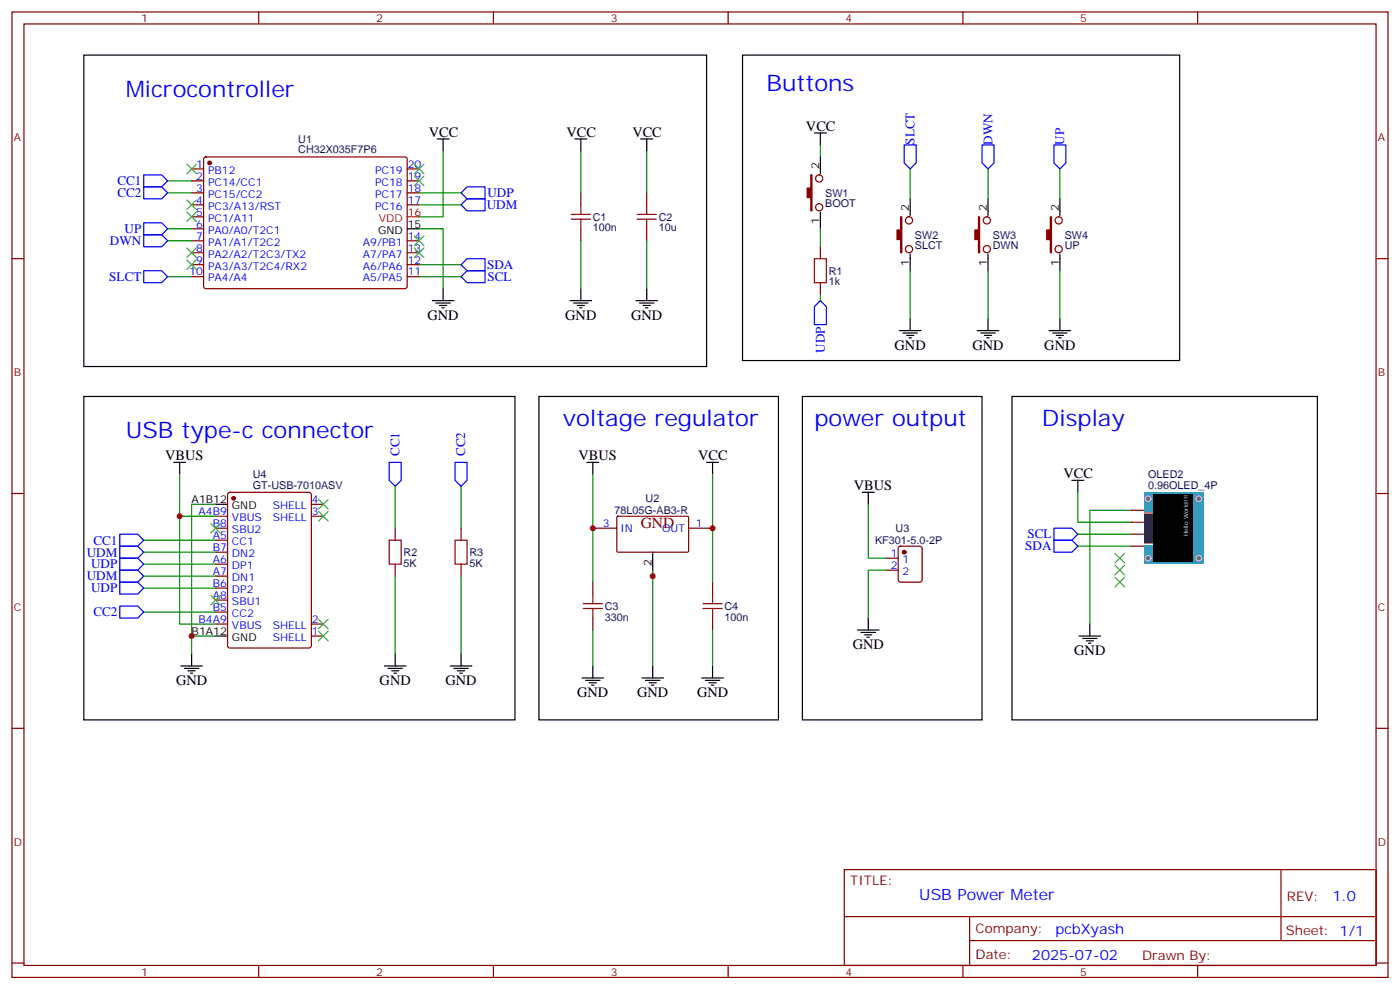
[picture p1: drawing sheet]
<svg xmlns="http://www.w3.org/2000/svg" width="412mm" height="292mm" viewBox="0 0 412 292" stroke-linecap="round" stroke-linejoin="round" font-family="sans-serif">
<g fill="none" stroke="#870000" stroke-width=".35">
<path d="M3.5 3.5h405.4v284.4h-405.4zM7.1 7.1h398.2v277.2h-398.2zM76.2 3.5v3.6M145.3 3.5v3.6M214.5 3.5v3.6M283.6 3.5v3.6M352.8 3.5v3.6M56.4 49.7h3.6M56.4 53.3h3.6M56.4 56.8h3.6M60.2 46.4l.5-.2 58.8 .1 .4 .6v37.7l-.7 .4h-58.8l-.4-.7v-37.4zM119.9 49.7h3.6"/>
<path d="M119.9 53.3h3.6M119.9 56.8h3.6M171.1 56.8v3.5M190.5 56.8v3.5M3.5 76.2h3.6M56.4 60.3h3.6M56.4 63.9h3.6M56.4 67.4h3.6M56.4 70.9h3.6M56.4 74.4h3.6M56.4 78h3.6M119.9 60.3h3.6"/>
<path d="M119.9 70.9h3.6M119.9 74.4h3.6M119.9 78h3.6M171.1 67.4v3.5M190.5 67.4v3.5M241.7 72.7v3.5M405.3 76.2h3.6M56.4 81.5h3.6M119.9 81.5h3.6M241.7 83.3v3.5M3.5 145.3h3.6M63.5 152h3.5"/>
<path d="M63.5 159.1h3.5M63.5 155.6h3.5M67.3 145.2l.4-.2h23.3l.7 .4v44.7l-.4 .7-23.6 .1-.6-.5-.1-44.7zM91.7 148.5h3.5M91.7 152h3.5M116.4 155.6v3.5M135.8 155.6v3.5M174.6 155.6h7.1M181.7 152.2l.3-.2 20.7 .1 .1 .3v10.1l-.3 .1h-20.6l-.2-.3zM202.8 155.6h7.1M333.4 157.3h3.5M333.4 153.8h3.5"/>
<path d="M333.4 150.3h3.5M405.3 145.3h3.6M63.5 176.7h3.5M63.5 173.2h3.5M63.5 169.7h3.5M63.5 166.2h3.5M63.5 162.6h3.5M116.4 166.2v3.5M135.8 166.2v3.5M174.6 171.4v3.6M209.9 171.4v3.6M261.1 164.4h3.5"/>
<path d="M261.1 167.9h3.5M264.8 161.1l.5-.2h5.6l.7 .4v9.4l-.4 .7h-5.9l-.7-.4v-9.4zM333.4 160.9h3.5M63.5 183.8h3.5M63.5 180.3h3.5M91.7 183.8h3.5M91.7 187.3h3.5M174.6 182v3.6M209.9 182v3.6M3.5 214.5h3.6M405.3 214.5h3.6M248.7 256.1h156.6v28.2h-156.6z"/>
<path d="M377.3 256.1v20.9M248.7 270h156.5M285.6 277h119.6M285.6 270v14.1M3.5 283.6h3.6M76.2 284.3v3.6M145.3 284.3v3.6M214.5 284.3v3.6M283.6 284.3v3.6M352.8 284.3v3.6M405.3 283.6h3.6"/>
<circle cx="241.3" cy="52.6" r="1.06"/>
<circle cx="241.3" cy="61" r="1.06"/>
<circle cx="267.8" cy="64.9" r="1.06"/>
<circle cx="267.8" cy="73.4" r="1.06"/>
<circle cx="290.7" cy="64.9" r="1.06"/>
<circle cx="290.7" cy="73.4" r="1.06"/>
<circle cx="311.9" cy="64.9" r="1.06"/>
<circle cx="311.9" cy="73.4" r="1.06"/>
</g>
<g fill="#870000" stroke="#870000" stroke-width=".35">
<path d="M238.8 51.5h.4v10.6h-.4v-3.9h-1v-2.8h1z"/>
<path d="M265.3 63.9h.3v10.5h-.3v-3.8h-1.1v-2.9h1.1z"/>
<path d="M288.2 63.9h.4v10.5h-.4v-3.8h-1v-2.9h1z"/>
<path d="M309.4 63.9h.3v10.5h-.3v-3.8h-1.1v-2.9h1.1z"/>
<circle cx="61.7" cy="48" r=".53"/>
<circle cx="68.8" cy="146.8" r=".53"/>
<circle cx="266.3" cy="162.6" r=".53"/>
</g>
<g fill="none" stroke="#000" stroke-width=".35">
<path d="M24.7 16.2h183.4v91.8h-183.4zM218.7 16.2h128.8v90h-128.8zM239.9 39.2h3.5M241.7 39.2v3.5M128.8 40.9h3.5M130.5 40.9v3.6M169.3 40.9h3.6M171.1 40.9v3.6M188.7 40.9h3.6M190.5 40.9v3.6M241.7 46.2v5M268.1 58.6v4.9"/>
<path d="M291 58.6v4.9M312.2 58.6v4.9M119.9 67.4h3.6M241.7 62.4v5M268.1 74.8v4.9M291 74.8v4.9M312.2 74.8v4.9M127.4 88.5h6.3M128.4 89.3h4.2M129.5 90h2.1M130.2 90.7h.7M130.5 85v3.5"/>
<path d="M167.9 88.5h6.4M169 89.3h4.2M170 90h2.2M170.7 90.7h.7M171.1 85v3.5M187.3 88.5h6.4M188.4 89.3h4.2M189.4 90h2.2M190.1 90.7h.8M190.5 85v3.5M264.9 97.4h6.4M266 98.1h4.2"/>
<path d="M267.1 98.8h2.1M267.8 99.5h.7M268.1 93.8v3.6M287.9 97.4h6.3M288.9 98.1h4.3M290 98.8h2.1M290.7 99.5h.7M291 93.8v3.6M309 97.4h6.4M310.1 98.1h4.2M311.1 98.8h2.2M311.9 99.5h.7"/>
<path d="M312.2 93.8v3.6M24.7 116.8h127v95.2h-127zM158.7 116.8h70.6v95.2h-70.6zM236.4 116.8h52.9v95.2h-52.9zM298.1 116.8h90v95.2h-90zM51.2 136.2h3.5M52.9 136.2v3.5M172.9 136.2h3.5M174.6 136.2v3.5M208.1 136.2h3.6M209.9 136.2v3.5M63.5 148.5h3.5"/>
<path d="M254 145h3.5M255.8 145v3.5M315.7 141.5h3.6M317.5 141.5v3.5M192.3 162.6v7.1M53.3 196.1h6.3M54.3 196.8h4.3M55.4 197.6h2.1M56.1 198.3h.7M56.4 192.6v3.5M63.5 187.3h3.5M113.2 196.1h6.4"/>
<path d="M114.3 196.8h4.2M115.4 197.6h2.1M116.1 198.3h.7M116.4 192.6v3.5M132.6 196.1h6.4M133.7 196.8h4.2M134.8 197.6h2.1M135.5 198.3h.7M135.8 192.6v3.5M171.4 199.7h6.4M174.6 196.1v3.6M189.1 199.7h6.3"/>
<path d="M192.3 196.1v3.6M206.7 199.7h6.4M209.9 196.1v3.6M252.6 185.6h6.3M253.6 186.3h4.3M254.7 187h2.1M255.4 187.7h.7M255.8 182v3.6M317.9 187.3h6.3M318.9 188h4.2M320 188.7h2.1M320.7 189.4h.7"/>
<path d="M321 183.8v3.5M172.5 200.4h4.2M173.6 201.1h2.1M174.3 201.8h.7M190.1 200.4h4.3M191.2 201.1h2.1M191.9 201.8h.7M207.8 200.4h4.2M208.8 201.1h2.2M209.5 201.8h.8"/>
</g>
<path d="M119.9 63.9h3.6" fill="none" stroke="#f00" stroke-width=".35"/>
<g fill="none" stroke="#00f" stroke-width=".35">
<path d="M42.3 51.5h5.3l1.8 1.8-1.8 1.7h-5.3zM42.3 55h5.3l1.8 1.8-1.8 1.8h-5.3zM135.8 56.8l1.8-1.8h5.3v3.6h-5.3zM266.3 42.7h3.6v5.3l-1.8 1.7-1.8-1.7zM289.3 42.7h3.5v5.3l-1.8 1.7-1.7-1.7zM310.4 42.7h3.6v5.3l-1.8 1.7-1.8-1.7zM42.3 65.6h5.3l1.8 1.8-1.8 1.7h-5.3zM42.3 69.1h5.3l1.8 1.8-1.8 1.8h-5.3zM42.3 79.7h5.3l1.8 1.8-1.8 1.8h-5.3zM135.8 60.3l1.8-1.7h5.3v3.5h-5.3zM135.8 78l1.8-1.8h5.3v3.5h-5.3zM135.8 81.5l1.8-1.8h5.3v3.6h-5.3z"/>
<path d="M241.7 88.5l1.7 1.8v5.3h-3.5v-5.3zM114.7 136.2h3.5v5.3l-1.8 1.7-1.7-1.7zM134.1 136.2h3.5v5.3l-1.8 1.7-1.7-1.7zM35.3 157.3h5.3l1.7 1.8-1.7 1.8h-5.3zM310.4 155.6h5.3l1.8 1.7-1.8 1.8h-5.3zM310.4 159.1h5.3l1.8 1.8-1.8 1.7h-5.3zM35.3 160.9h5.3l1.7 1.7-1.7 1.8h-5.3zM35.3 164.4h5.3l1.7 1.8-1.7 1.7h-5.3zM35.3 167.9h5.3l1.7 1.8-1.7 1.7h-5.3zM35.3 171.4h5.3l1.7 1.8-1.7 1.8h-5.3zM35.3 178.5h5.3l1.7 1.8-1.7 1.7h-5.3z"/>
</g>
<g fill="none" stroke="#008700" stroke-width=".35">
<path d="M49.4 56.8h7M49.4 53.3h7M123.5 56.8h12.3M130.5 44.5v19.4h-7M171.1 44.5v12.3M190.5 44.5v12.3M241.7 42.7v3.5M268.1 49.7v8.9M291 49.7v8.9M312.2 49.7v8.9M49.4 67.4h7M49.4 70.9h7"/>
<path d="M123.5 67.4h7v17.6M123.5 78h12.3M123.5 60.3h12.3M171.1 70.9v14.1M190.5 70.9v14.1M241.7 67.4v5.3M268.1 79.7v14.1M291 79.7v14.1M312.2 79.7v14.1M49.4 81.5h7M123.5 81.5h12.3M241.7 86.8v1.7"/>
<path d="M52.9 139.7v12.3h10.6M174.6 139.7v31.7M209.9 139.7v31.7M42.3 159.1h21.2M52.9 152v31.8h10.6M63.5 148.5h-7.1v38.8M116.4 143.2v12.4M135.8 143.2v12.4M255.8 148.5v15.9h5.3M317.5 145v8.8h15.9M317.5 157.3h15.9M333.4 150.3h-12.4v33.5"/>
<path d="M42.3 173.2h21.2M42.3 169.7h21.2M42.3 166.2h21.2M42.3 162.6h21.2M116.4 169.7v22.9M135.8 169.7v22.9M192.3 167.9v28.2M261.1 167.9h-5.3v14.1M317.5 160.9h15.9M42.3 180.3h21.2M63.5 187.3h-7.1v5.3M174.6 185.6v10.5"/>
<path d="M209.9 185.6v10.5"/>
</g>
<g fill="none" stroke="#a10000" stroke-width=".35">
<path d="M168.3 64.6h5.6M168.3 63.1h5.6M171.1 60.3v2.8M171.1 64.6v2.8M187.7 64.6h5.6M187.7 63.1h5.6M190.5 60.3v2.8M190.5 64.6v2.8M239.9 76.2h3.5v7.1h-3.5zM114.7 159.1h3.5v7.1h-3.5zM134.1 159.1h3.5v7.1h-3.5zM171.8 179.2h5.6"/>
<path d="M171.8 177.8h5.6M174.6 175v2.8M174.6 179.2v2.8M207.1 179.2h5.6M207.1 177.8h5.6M209.9 175v2.8M209.9 179.2v2.8"/>
</g>
<g fill="none" stroke="#3c3" stroke-width=".35">
<path d="M55 48.3l2.9 2.9M55 58.9l2.9 2.8M57.9 48.3l-2.9 2.9M57.9 58.9l-2.9 2.8M122.1 48.3l2.8 2.9M122.1 51.9l2.8 2.8M124.9 48.3l-2.8 2.9M124.9 51.9l-2.8 2.8M55 62.4l2.9 2.9M55 73l2.9 2.8M55 76.6l2.9 2.8M57.9 62.4l-2.9 2.9"/>
<path d="M57.9 73l-2.9 2.8M57.9 76.6l-2.9 2.8M122.1 69.5l2.8 2.8M122.1 73l2.8 2.8M124.9 69.5l-2.8 2.8M124.9 73l-2.8 2.8M62.1 154.2l2.8 2.8M64.9 154.2l-2.8 2.8M93.8 147.1l2.9 2.8M93.8 150.6l2.9 2.9M96.7 147.1l-2.9 2.8M96.7 150.6l-2.9 2.9"/>
<path d="M62.1 175.3l2.8 2.9M64.9 175.3l-2.8 2.9M328.4 163l2.9 2.8M328.4 166.5l2.9 2.8M328.4 170l2.9 2.9M331.3 163l-2.9 2.8M331.3 166.5l-2.9 2.8M331.3 170l-2.9 2.9M93.8 182.4l2.9 2.8M93.8 185.9l2.9 2.8M96.7 182.4l-2.9 2.8M96.7 185.9l-2.9 2.8"/>
</g>
<path d="M336.9 145h17.6v21.2h-17.6z" fill="#39f"/>
<g fill="#666" stroke="#ccc" stroke-width=".35">
<circle cx="338.2" cy="146.9" r=".81"/>
<circle cx="338.2" cy="164.4" r=".81"/>
<circle cx="353.1" cy="146.9" r=".81"/>
<circle cx="353.1" cy="164.4" r=".81"/>
</g>
<path d="M336.9 150.8h2.8v9.5h-2.8z" fill="#fff"/>
<g fill="#fc0">
<path d="M336.9 150.9h2.8v.4h-2.8z"/>
<path d="M336.9 159.8h2.8v.5h-2.8z"/>
</g>
<path d="M336.9 151.4h2.8v8.3h-2.8z" fill="#333"/>
<path d="M339.7 145.7h11.7v19.8h-11.7z" fill="#000"/>
<g fill="#c00">
<circle cx="52.9" cy="152" r=".88"/>
<circle cx="56.4" cy="187.3" r=".88"/>
<circle cx="174.6" cy="155.6" r=".88"/>
<circle cx="192.3" cy="169.7" r=".88"/>
<circle cx="209.9" cy="155.6" r=".88"/>
</g>
<g font-size="6.7" fill="#00f">
<text x="37" y="28.6">Microcontroller</text>
<text x="225.8" y="26.8">Buttons</text>
<text x="165.8" y="125.6">voltage regulator</text>
<text x="239.9" y="125.6">power output</text>
<text x="306.9" y="125.6">Display</text>
<text x="37" y="129.1">USB type-c connector</text>
</g>
<text font-size="4.6" fill="#800" x="188.7" y="155.6">GND</text>
<text font-size="4.6" fill="#00f" x="270.8" y="265.1">USB Power Meter</text>
<g font-size="4.2">
<text x="126.3" y="40.2">VCC</text>
<text x="166.9" y="40.2">VCC</text>
<text x="186.3" y="40.2">VCC</text>
<text x="237.4" y="38.5">VCC</text>
<text x="125.9" y="94.2">GND</text>
<text x="166.5" y="94.2">GND</text>
<text x="185.9" y="94.2">GND</text>
<text x="263.5" y="103">GND</text>
<text x="286.5" y="103">GND</text>
<text x="307.6" y="103">GND</text>
<text x="48.7" y="135.5">VBUS</text>
<text x="170.4" y="135.5">VBUS</text>
<text x="205.7" y="135.5">VCC</text>
<text x="313.3" y="140.8">VCC</text>
<text x="251.5" y="144.3">VBUS</text>
<text x="251.2" y="191.2">GND</text>
<text x="316.4" y="193">GND</text>
<text x="51.9" y="201.8">GND</text>
<text x="111.8" y="201.8">GND</text>
<text x="131.2" y="201.8">GND</text>
<text x="170" y="205.3">GND</text>
<text x="187.7" y="205.3">GND</text>
<text x="205.3" y="205.3">GND</text>
</g>
<g font-size="4.2" fill="#00f">
<text x="392.5" y="265.4">1.0</text>
<text x="310.9" y="274.9">pcbXyash</text>
<text x="304" y="282.7">2025-07-02</text>
</g>
<g font-size="3.9" fill="#00f">
<text x="269.4" y="42.6" transform="rotate(-90 269.4 42.6)">SLCT</text>
<text x="292.3" y="42.6" transform="rotate(-90 292.3 42.6)">DWN</text>
<text x="313.5" y="42.6" transform="rotate(-90 313.5 42.6)">UP</text>
<text x="34.6" y="54.5">CC1</text>
<text x="34.6" y="58">CC2</text>
<text x="143.6" y="58.1">UDP</text>
<text x="143.4" y="61.6">UDM</text>
<text x="36.7" y="68.6">UP</text>
<text x="32.4" y="72.2">DWN</text>
<text x="32.2" y="82.7">SLCT</text>
<text x="143.5" y="79.3">SDA</text>
<text x="143.6" y="82.8">SCL</text>
<text x="242.9" y="103.8" transform="rotate(-90 242.9 103.8)">UDP</text>
<text x="117.7" y="134.3" transform="rotate(-90 117.7 134.3)">CC1</text>
<text x="137.1" y="134.3" transform="rotate(-90 137.1 134.3)">CC2</text>
<text x="27.5" y="160.4">CC1</text>
<text x="302.7" y="158.6">SCL</text>
<text x="25.5" y="163.9">UDM</text>
<text x="26.8" y="167.4">UDP</text>
<text x="302" y="162.1">SDA</text>
<text x="25.5" y="171">UDM</text>
<text x="26.8" y="174.5">UDP</text>
<text x="27.5" y="181.5">CC2</text>
</g>
<g font-size="3.9" fill="#800">
<text x="250.5" y="260.7">TITLE:</text>
<text x="379.1" y="265.4">REV:</text>
<text x="287.4" y="274.9">Company:</text>
<text x="378.7" y="275.5">Sheet: 1/1</text>
<text x="287.4" y="282.6">Date:</text>
<text x="336.4" y="282.7">Drawn By:</text>
</g>
<g font-size="3.2" fill="#800">
<text x="41.6" y="6.5">1</text>
<text x="110.8" y="6.5">2</text>
<text x="179.9" y="6.5">3</text>
<text x="249.1" y="6.5">4</text>
<text x="318.2" y="6.5">5</text>
<text x="4.1" y="41.6">A</text>
<text x="405.9" y="41.6">A</text>
<text x="4.1" y="110.8">B</text>
<text x="405.9" y="110.8">B</text>
<text x="4.1" y="179.9">C</text>
<text x="405.9" y="179.9">C</text>
<text x="4.1" y="249.1">D</text>
<text x="405.9" y="249.1">D</text>
<text x="41.6" y="287.3">1</text>
<text x="110.8" y="287.3">2</text>
<text x="179.9" y="287.3">3</text>
<text x="249.1" y="287.3">4</text>
<text x="318.2" y="287.3">5</text>
</g>
<g font-size="3.2" fill="#000080">
<text x="87.9" y="42">U1</text>
<text x="87.9" y="45.2">CH32X035F7P6</text>
<text x="243.1" y="58">SW1</text>
<text x="174.6" y="65">C1</text>
<text x="194" y="65">C2</text>
<text x="243.1" y="60.9">BOOT</text>
<text x="174.6" y="68.2">100n</text>
<text x="194" y="68.2">10u</text>
<text x="269.5" y="70.3">SW2</text>
<text x="292.5" y="70.3">SW3</text>
<text x="313.6" y="70.3">SW4</text>
<text x="269.5" y="73.3">SLCT</text>
<text x="292.5" y="73.3">DWN</text>
<text x="313.6" y="73.3">UP</text>
<text x="244.1" y="80.9">R1</text>
<text x="244.1" y="84">1k</text>
<text x="74.5" y="143.9">GT-USB-7010ASV</text>
<text x="74.5" y="140.8">U4</text>
<text x="338.2" y="143.9">0.96OLED_4P</text>
<text x="338.2" y="140.8">OLED2</text>
<text x="190.2" y="147.8">U2</text>
<text x="181" y="151.4">78L05G-AB3-R</text>
<text x="257.8" y="160.3">KF301-5.0-2P</text>
<text x="263.8" y="156.7">U3</text>
<text x="118.9" y="167">5K</text>
<text x="118.9" y="163.8">R2</text>
<text x="138.3" y="167">5K</text>
<text x="138.3" y="163.8">R3</text>
<text x="178.2" y="179.6">C3</text>
<text x="213.4" y="179.6">C4</text>
<text x="178.2" y="182.9">330n</text>
<text x="213.4" y="182.9">100n</text>
</g>
<g font-size="3.2" fill="#00f">
<text x="57.8" y="49.4">1</text>
<text x="57.8" y="52.9">2</text>
<text x="61.3" y="51.2">PB12</text>
<text x="110.5" y="51.2">PC19</text>
<text x="120.1" y="52.9">19</text>
<text x="120.1" y="49.4">20</text>
<text x="57.8" y="56.4">3</text>
<text x="57.8" y="60">4</text>
<text x="61.3" y="54.7">PC14/CC1</text>
<text x="61.3" y="58.2">PC15/CC2</text>
<text x="110.5" y="58.2">PC17</text>
<text x="110.5" y="54.7">PC18</text>
<text x="120.1" y="60">17</text>
<text x="120.1" y="56.4">18</text>
<text x="57.8" y="63.5">5</text>
<text x="61.3" y="61.7">PC3/A13/RST</text>
<text x="61.3" y="65.3">PC1/A11</text>
<text x="110.5" y="61.7">PC16</text>
<text x="57.8" y="67">6</text>
<text x="57.8" y="70.6">7</text>
<text x="61.3" y="68.8">PA0/A0/T2C1</text>
<text x="120.1" y="70.6">14</text>
<text x="57.8" y="74.1">8</text>
<text x="57.8" y="77.6">9</text>
<text x="61.3" y="72.3">PA1/A1/T2C2</text>
<text x="61.3" y="75.8">PA2/A2/T2C3/TX2</text>
<text x="106.9" y="72.3">A9/PB1</text>
<text x="106.9" y="75.8">A7/PA7</text>
<text x="120.1" y="77.6">12</text>
<text x="120.1" y="74.1">13</text>
<text x="55.8" y="81.1">10</text>
<text x="61.3" y="79.4">PA3/A3/T2C4/RX2</text>
<text x="61.3" y="82.9">PA4/A4</text>
<text x="106.9" y="82.9">A5/PA5</text>
<text x="106.9" y="79.4">A6/PA6</text>
<text x="120.1" y="81.1">11</text>
<text x="80.3" y="149.9">SHELL</text>
<text x="91.9" y="148.2">4</text>
<text x="58.5" y="151.7">A4B9</text>
<text x="62.7" y="155.2">B8</text>
<text x="68.3" y="153.5">VBUS</text>
<text x="80.3" y="153.5">SHELL</text>
<text x="91.9" y="151.7">3</text>
<text x="177.5" y="155.2">3</text>
<text x="205" y="155.2">1</text>
<text x="62.7" y="158.8">A5</text>
<text x="68.3" y="160.5">CC1</text>
<text x="68.3" y="157">SBU2</text>
<text x="182.7" y="156.6">IN</text>
<text x="195" y="156.6">OUT</text>
<text x="62.7" y="162.3">B7</text>
<text x="62.7" y="165.8">A6</text>
<text x="68.3" y="167.6">DP1</text>
<text x="68.3" y="164">DN2</text>
<text x="262.4" y="164">1</text>
<text x="262.4" y="167.6">2</text>
<text x="265.9" y="165.8">1</text>
<text x="62.7" y="172.9">B6</text>
<text x="62.7" y="169.3">A7</text>
<text x="68.3" y="171.1">DN1</text>
<text x="265.9" y="169.3">2</text>
<text x="62.7" y="179.9">B5</text>
<text x="62.7" y="176.4">A8</text>
<text x="68.3" y="178.2">SBU1</text>
<text x="68.3" y="174.6">DP2</text>
<text x="58.5" y="183.4">B4A9</text>
<text x="68.3" y="185.2">VBUS</text>
<text x="68.3" y="181.7">CC2</text>
<text x="80.3" y="185.2">SHELL</text>
<text x="91.9" y="183.4">2</text>
<text x="80.3" y="188.7">SHELL</text>
<text x="91.9" y="187">1</text>
</g>
<g font-size="3.2">
<text x="241.3" y="49.7" transform="rotate(-90 241.3 49.7)">2</text>
<text x="241.3" y="65.9" transform="rotate(-90 241.3 65.9)">1</text>
<text x="267.8" y="62.1" transform="rotate(-90 267.8 62.1)">2</text>
<text x="290.7" y="62.1" transform="rotate(-90 290.7 62.1)">2</text>
<text x="311.9" y="62.1" transform="rotate(-90 311.9 62.1)">2</text>
<text x="111.4" y="68.8">GND</text>
<text x="120.1" y="67">15</text>
<text x="267.8" y="78.2" transform="rotate(-90 267.8 78.2)">1</text>
<text x="290.7" y="78.2" transform="rotate(-90 290.7 78.2)">1</text>
<text x="311.9" y="78.2" transform="rotate(-90 311.9 78.2)">1</text>
<text x="56.5" y="148.2">A1B12</text>
<text x="68.3" y="149.9">GND</text>
<text x="191.9" y="166.8" transform="rotate(-90 191.9 166.8)">2</text>
<text x="56.5" y="187">B1A12</text>
<text x="68.3" y="188.7">GND</text>
</g>
<g font-size="3.2" fill="#f00">
<text x="111.6" y="65.3">VDD</text>
<text x="120.1" y="63.5">16</text>
</g>
<text font-size="1.8" fill="#fff" x="350" y="158" transform="rotate(-90 350 158)">Hello World!!!</text>
</svg>
